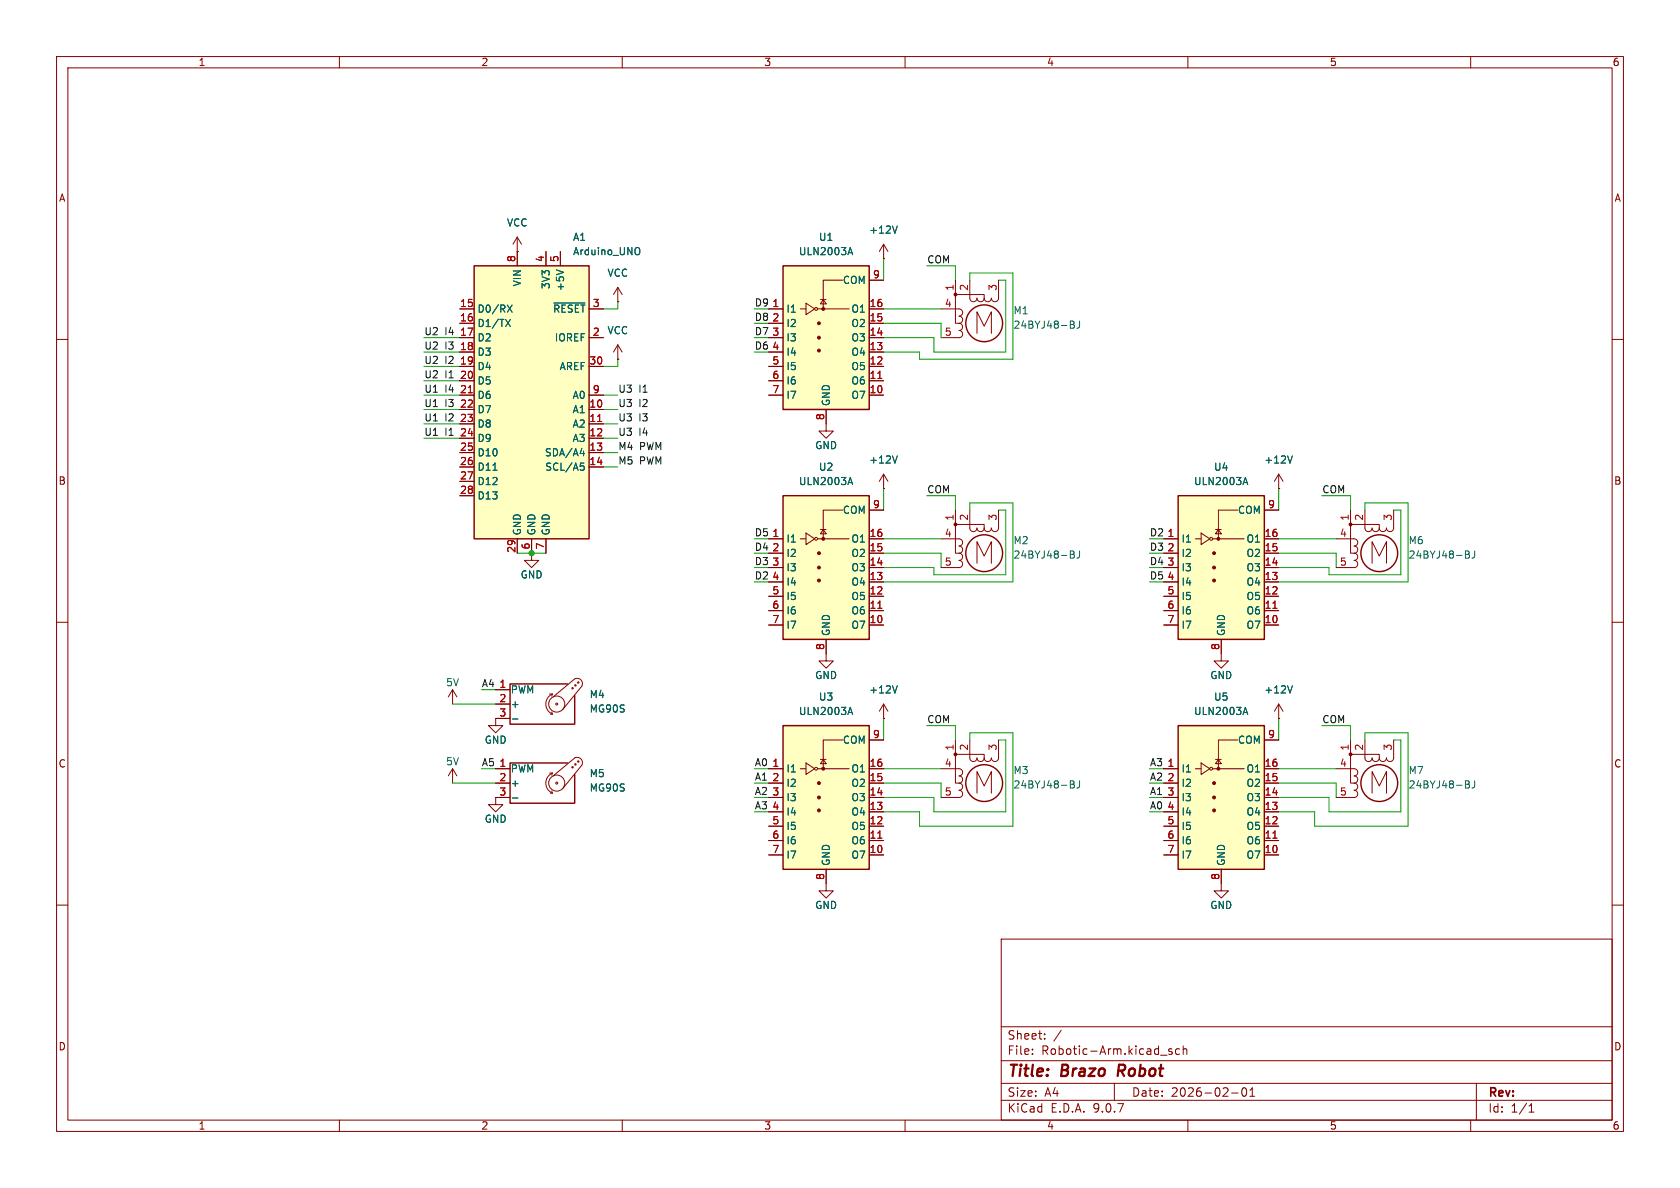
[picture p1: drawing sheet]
<svg xmlns="http://www.w3.org/2000/svg" width="297mm" height="210mm" viewBox="0 0 297 210" stroke-linecap="round" stroke-linejoin="round" font-family="sans-serif">
<g fill="none" stroke="#840000" stroke-width=".18">
<path d="M10 10h277v190h-277zM12 12h273v186h-273zM60 10v2M110 10v2M160 10v2M210 10v2M260 10v2M10 60h2M285 60h2M166.4 95.3h3.1a.64 .64 0 0 1 .7 .6 .64 .64 0 0 1-.7 .6 .63 .63 0 0 1 .7 .7 .63 .63 0 0 1-.7 .6M168.9 92.7v5.1h.6M168.9 92.7h5.1v.6"/>
<path d="M168.9 90.2v2.5M169.5 97.8a.64 .64 0 0 1 .7 .6 .64 .64 0 0 1-.7 .7M169.5 99.1a.64 .64 0 0 1 .7 .6 .64 .64 0 0 1-.7 .6h-3.1M171.4 90.2v3.1a.64 .64 0 0 0 .7 .7 .64 .64 0 0 0 .6-.7 .64 .64 0 0 0 .7 .7 .64 .64 0 0 0 .6-.7M172.7 99.6v-3.8l1.3 2.5 1.3-2.5v3.8M176.5 90.2v3.1a.64 .64 0 0 1-.6 .7 .64 .64 0 0 1-.6-.7 .64 .64 0 0 1-.7 .7 .64 .64 0 0 1-.6-.7M10 110h2M285 110h2M156.2 127h.1M156.2 124.5l-.8 1.2M156.2 124.5l.8 1.2M156.2 124.5v2.5"/>
<path d="M166.4 135.9h3.1a.64 .64 0 0 1 .7 .6 .64 .64 0 0 1-.7 .7M168.9 133.4v5h.6M168.9 133.4h5.1v.6M168.9 130.8v2.6M169.5 137.2a.64 .64 0 0 1 .7 .6 .64 .64 0 0 1-.7 .6M169.5 138.4a.64 .64 0 0 1 .7 .7 .64 .64 0 0 1-.7 .6 .63 .63 0 0 1 .7 .6 .63 .63 0 0 1-.7 .7h-3.1M171.4 130.8v3.2a.64 .64 0 0 0 .7 .6 .64 .64 0 0 0 .6-.6 .64 .64 0 0 0 .7 .6 .64 .64 0 0 0 .6-.6M176.5 130.8v3.2a.64 .64 0 0 1-.6 .6 .64 .64 0 0 1-.6-.6 .64 .64 0 0 1-.7 .6 .64 .64 0 0 1-.6-.6M146 156.2v1.3h1.3l-1.3 1.3-1.2-1.3h1.2M172.7 140.2v-3.8l1.3 2.5 1.3-2.5v3.8M10 160h2M177 166h108v32h-108z"/>
<path d="M285 160h2M60 198v2M110 198v2M160 198v2M177 194.5h108M177 191.5h108M177 187.5h108M177 181.5h108M182.5 186.3v.1M182.5 185.5v.1M184.7 183.6v.1M184.7 182.8v.1"/>
<path d="M187.6 182.1l-1.3 2M197 191.5v3M205.2 186.5h1.1M207.2 185.5l-.4-.1-.2 .2 .1 .2 .5 .2v.3h-.6M208.5 185.5l-.4-.1-.3 .3v.4l.2 .2h.5M209.2 185.5l.2-.1 .3 .1 .1 .9M209.2 184.9v1.5M210 198v2M217.7 193.2h1.2M219.7 192.4l.2-.1a.81 .81 0 0 1 .6 .6 .81 .81 0 0 1-.3 .8l-.2 .1a.81 .81 0 0 1-.3-1.4zM221 193.8h.8M221 192.7l.4-.4v1.5"/>
<path d="M260 198v2M261 191.5v6.5M270.3 196.6h.9M270.3 195.5l.4-.4v1.5"/>
</g>
<path d="M197.8 188.2l-.2 2" fill="none" stroke="#840000" stroke-width=".4"/>
<g fill="#840000" stroke="#840000" stroke-width=".18">
<circle cx="168.9" cy="133.3" r=".25"/>
<circle cx="168.9" cy="92.7" r=".25"/>
</g>
<g fill="none" stroke="#840000" stroke-width=".25">
<circle cx="174" cy="97.8" r="3.3"/>
<circle cx="174" cy="138.4" r="3.3"/>
</g>
<path d="M189.2 97.4l.6 .1 .1 .3-.3 .2M189.2 98h.4M189.6 98l.3 .2v.3l-.7 .2M190.9 97.4v.9a.41 .41 0 0 1-.5 .4M158.6 121.2l-.4 1.3M189.2 138l.6 .2 .1 .2-.3 .2M189.2 138.6h.4M189.6 138.6l.3 .3v.3l-.7 .1M190.9 138v.9a.41 .41 0 0 1-.5 .4" fill="none" stroke="#006464" stroke-width=".18"/>
<path d="M138.4 128.3h15.3v25.4h-15.3z" fill="#ffffc2"/>
<g fill="none" stroke="#840000" stroke-width=".25">
<path d="M138.4 128.3h15.3v25.4h-15.3z"/>
<circle cx="174" cy="57.1" r="3.3"/>
</g>
<g fill="none" stroke="#840000" stroke-width=".18">
<path d="M91.4 44.5h.1M91.4 41.9l-.7 1.3M91.4 41.9l.8 1.3M91.4 41.9v2.6M156.2 45.7h.1M156.2 43.2l-.8 1.3M156.2 43.2l.8 1.3M156.2 43.2v2.5M166.4 54.6h3.1a.64 .64 0 0 1 .7 .6 .64 .64 0 0 1-.7 .7M168.9 52.1v5.1h.6M168.9 52.1h5.1v.6M168.9 49.5v2.6"/>
<path d="M169.5 55.9a.64 .64 0 0 1 .7 .6 .64 .64 0 0 1-.7 .7M169.5 57.2a.64 .64 0 0 1 .7 .6 .64 .64 0 0 1-.7 .6 .63 .63 0 0 1 .7 .7 .63 .63 0 0 1-.7 .6h-3.1M171.4 49.5v3.2a.64 .64 0 0 0 .7 .6 .64 .64 0 0 0 .6-.6 .64 .64 0 0 0 .7 .6 .64 .64 0 0 0 .6-.6M172.7 58.9v-3.8l1.3 2.6 1.3-2.6v3.8M176.5 49.5v3.2a.64 .64 0 0 1-.6 .6 .64 .64 0 0 1-.6-.6 .64 .64 0 0 1-.7 .6 .64 .64 0 0 1-.6-.6M146 74.9v1.3h1.3l-1.3 1.3-1.2-1.3h1.2M94 97.8v1.3h1.2l-1.2 1.2-1.3-1.2h1.3M146 115.6v1.2h1.3l-1.3 1.3-1.2-1.3h1.2M135.9 135.9h2.5M135.9 138.4h2.5M141.5 135.9h1M142.5 134.9l1.5 1-1.5 1z"/>
<path d="M144.5 135.9h5.6M145 134.2h1M145.5 134.2l.5 .8h-1zM149 130.8h-3.5v5.1M153.7 135.9h2.5M153.7 138.4h2.5M153.7 130.8h2.5M135.9 141h2.5M135.9 143.5h2.5M135.9 146.1h2.5M135.9 148.6h2.5M135.9 151.1h2.5"/>
<path d="M146 153.7v2.5M153.7 141h2.5M153.7 143.5h2.5M153.7 146.1h2.5M153.7 148.6h2.5M153.7 151.1h2.5"/>
<circle cx="144.3" cy="135.9" r=".25"/>
</g>
<g fill="#840000" stroke="#840000" stroke-width=".18">
<circle cx="144.8" cy="138.4" r=".25"/>
<circle cx="144.8" cy="141" r=".25"/>
<circle cx="144.8" cy="143.3" r=".25"/>
<circle cx="145.5" cy="135.9" r=".25"/>
<circle cx="168.9" cy="52.1" r=".25"/>
</g>
<path d="M155.2 148.2h.7" fill="none" stroke="#a90000" stroke-width=".18"/>
<path d="M158.6 39.9l-.4 1.3M189.2 56.8l.6 .1 .1 .2-.3 .3M189.2 57.4h.4M189.6 57.4l.3 .2v.3l-.7 .1M190.9 56.8v.9a.41 .41 0 0 1-.5 .3M150 125.9h.6M150.3 125l.4 1.3" fill="none" stroke="#006464" stroke-width=".18"/>
<path d="M138.4 87.6h15.3v25.4h-15.3z" fill="#ffffc2"/>
<g fill="none" stroke="#840000" stroke-width=".25">
<path d="M138.4 87.6h15.3v25.4h-15.3zM100.3 120.9h-10.1v7.1h11.4v-5.1"/>
<circle cx="243.8" cy="138.4" r="3.3"/>
</g>
<g fill="none" stroke="#840000" stroke-width=".18">
<path d="M135.9 95.3h2.5M135.9 97.8h2.5M141.5 95.3h1M142.5 94.2l1.5 1.1-1.5 1zM144.5 95.3h5.6M145 93.6h1M145.5 93.6l.5 .8h-1zM149 90.2h-3.5v5.1M153.7 95.3h2.5M153.7 97.8h2.5M153.7 90.2h2.5M156.2 86.4h.1"/>
<path d="M156.2 83.8l-.8 1.3M156.2 83.8l.8 1.3M156.2 83.8v2.6M135.9 100.3h2.5M135.9 102.9h2.5M135.9 105.4h2.5M135.9 108h2.5M135.9 110.5h2.5M146 113v2.6M153.7 100.3h2.5M153.7 102.9h2.5M153.7 105.4h2.5"/>
<path d="M153.7 108h2.5M153.7 110.5h2.5M80 135.9l-.8 1.3M80 135.9l.8 1.3M80 121.9v2.6M80 135.9v2.5M80 121.9l-.8 1.3M80 121.9l.8 1.3M87.6 121.9h2.6M87.6 124.5h2.6M90.2 127h-2.6v1.3h1.3l-1.3 1.2-1.2-1.2h1.2M97.2 122.7h.5"/>
<path d="M97.3 126.2h.4M97.5 125.9l.2 .3M97.7 122.7a1.94 1.94 0 0 0-1.2 1.8 1.94 1.94 0 0 0 1.2 1.7M97.7 122.7l-.2 .4M102.9 121.3a.94 .94 0 0 0-.2-1.1 .94 .94 0 0 0-1.1-.2l-3.8 3.2M102.9 121.3l-3.5 4.2M236.2 135.9h3.2a.64 .64 0 0 1 .6 .6 .64 .64 0 0 1-.6 .7M238.8 133.4v5h.6M238.8 133.4h5v.6M238.8 130.8v2.6M239.4 137.2a.64 .64 0 0 1 .6 .6 .64 .64 0 0 1-.6 .6M239.4 138.4a.64 .64 0 0 1 .6 .7 .64 .64 0 0 1-.6 .6 .63 .63 0 0 1 .6 .6 .63 .63 0 0 1-.6 .7h-3.2"/>
<path d="M241.3 130.8v3.2a.64 .64 0 0 0 .6 .6 .64 .64 0 0 0 .7-.6 .64 .64 0 0 0 .6 .6 .64 .64 0 0 0 .6-.6M246.4 130.8v3.2a.64 .64 0 0 1-.7 .6 .64 .64 0 0 1-.6-.6 .64 .64 0 0 1-.6 .6 .64 .64 0 0 1-.7-.6M87.6 141v1.2h1.3l-1.3 1.3-1.2-1.3h1.2M215.9 156.2v1.3h1.3l-1.3 1.3-1.3-1.3h1.3M242.6 140.2v-3.8l1.2 2.5 1.3-2.5v3.8"/>
<circle cx="144.3" cy="95.2" r=".25"/>
<circle cx="98.4" cy="124.5" r=".18"/>
<circle cx="98.4" cy="124.5" r="1.42"/>
<circle cx="101.2" cy="121.7" r=".13"/>
<circle cx="101.7" cy="121.2" r=".13"/>
<circle cx="102.2" cy="120.7" r=".13"/>
</g>
<g fill="#840000" stroke="#840000" stroke-width=".18">
<circle cx="144.8" cy="97.8" r=".25"/>
<circle cx="144.8" cy="100.3" r=".25"/>
<circle cx="144.8" cy="102.6" r=".25"/>
<circle cx="145.5" cy="95.2" r=".25"/>
<circle cx="238.8" cy="133.3" r=".25"/>
</g>
<path d="M155.2 107.5h.7" fill="none" stroke="#a90000" stroke-width=".18"/>
<path d="M150 85.3h.6M150.3 84.4l.4 1.3M158.6 80.6l-.4 1.3M90.6 127.1h1M259.1 138l.6 .2v.2l-.2 .2M259.1 138.6h.4M259.5 138.6l.3 .3-.1 .3-.6 .1M260.7 138v.9a.41 .41 0 0 1-.5 .4" fill="none" stroke="#006464" stroke-width=".18"/>
<path d="M208.3 87.6h15.2v25.4h-15.2z" fill="#ffffc2"/>
<path d="M208.3 87.6h15.2v25.4h-15.2z" fill="none" stroke="#840000" stroke-width=".25"/>
<g fill="none" stroke="#840000" stroke-width=".18">
<path d="M109.2 53.3h.1M109.2 50.8l-.7 1.3M109.2 50.8l.8 1.3M109.2 50.8v2.5M109.2 63.5h.1M109.2 61v2.5M109.2 61l-.7 1.2M109.2 61l.8 1.2M205.7 95.3h2.6M205.7 97.8h2.6M211.3 95.3h1M212.3 94.2l1.6 1.1-1.6 1z"/>
<path d="M214.4 95.3h5.6M214.9 93.6h1M215.4 93.6l.5 .8h-1zM218.8 90.2h-3.4v5.1M223.5 95.3h2.6M223.5 97.8h2.6M223.5 90.2h2.6M205.7 100.3h2.6M205.7 102.9h2.6M205.7 105.4h2.6M205.7 108h2.6M205.7 110.5h2.6"/>
<path d="M215.9 113v2.6M223.5 100.3h2.6M223.5 102.9h2.6M223.5 105.4h2.6M223.5 108h2.6M223.5 110.5h2.6"/>
<circle cx="214.1" cy="95.2" r=".25"/>
</g>
<g fill="#840000" stroke="#840000" stroke-width=".18">
<circle cx="214.6" cy="97.8" r=".25"/>
<circle cx="214.6" cy="100.3" r=".25"/>
<circle cx="214.6" cy="102.6" r=".25"/>
<circle cx="215.4" cy="95.2" r=".25"/>
</g>
<path d="M225 107.5h.8" fill="none" stroke="#a90000" stroke-width=".18"/>
<path d="M219.9 85.3h.6M220.2 84.4l.4 1.3" fill="none" stroke="#006464" stroke-width=".18"/>
<path d="M83.8 47h20.3v48.3h-20.3z" fill="#ffffc2"/>
<path d="M83.8 47h20.3v48.3h-20.3z" fill="none" stroke="#840000" stroke-width=".25"/>
<g fill="none" stroke="#840000" stroke-width=".18">
<path d="M81.3 54.6h2.5M81.3 57.2h2.5M81.3 59.7h2.5M91.4 44.5v2.5M96.5 44.5v2.5M99.1 44.5v2.5M104.1 54.6h2.6M104.1 59.7h2.6M81.3 62.2h2.5M81.3 64.8h2.5M81.3 67.3h2.5M81.3 69.9h2.5"/>
<path d="M81.3 72.4h2.5M81.3 74.9h2.5M81.3 77.5h2.5M104.1 64.8h2.6M104.1 69.9h2.6M104.1 72.4h2.6M104.1 74.9h2.6M104.1 77.5h2.6M81.3 80h2.5M81.3 82.6h2.5M81.3 85.1h2.5M81.3 87.6h2.5"/>
<path d="M91.4 95.3v2.5M94 95.3v2.5M96.5 95.3v2.5M104.1 80h2.6M104.1 82.6h2.6"/>
</g>
<path d="M89.4 56.5l.8 1.2M89.7 53.9l.8 1.3M90.2 56.5l-.8 1.2M90.5 53.9l-.8 1.3M97.9 53.6h5.5M98.4 47.7l1.2 .4M112.6 43.8a.43 .43 0 0 1 .5 .4v.4a.43 .43 0 0 1-.5 .4M103.2 79.7v.9M87.1 83.1h.8M102.6 80.2h.8M102.6 81.9h.6M102.7 82.3h.3l.3 .3-.1 .5h-.5" fill="none" stroke="#006464" stroke-width=".18"/>
<path d="M82.8 69.4h.7M105.7 74.5h.7" fill="none" stroke="#a90000" stroke-width=".18"/>
<path d="M138.4 47h15.3v25.4h-15.3z" fill="#ffffc2"/>
<path d="M138.4 47h15.3v25.4h-15.3zM100.3 134.9h-10.1v7.1h11.4v-5.1" fill="none" stroke="#840000" stroke-width=".25"/>
<g fill="none" stroke="#840000" stroke-width=".18">
<path d="M135.9 54.6h2.5M135.9 57.2h2.5M135.9 59.7h2.5M141.5 54.6h1M142.5 53.6l1.5 1-1.5 1zM144.5 54.6h5.6M145 53h1M145.5 53l.5 .7h-1zM149 49.5h-3.5v5.1M153.7 54.6h2.5M153.7 57.2h2.5M153.7 59.7h2.5"/>
<path d="M153.7 49.5h2.5M135.9 62.2h2.5M135.9 64.8h2.5M135.9 67.3h2.5M135.9 69.9h2.5M146 72.4v2.5M153.7 62.2h2.5M153.7 64.8h2.5M153.7 67.3h2.5M153.7 69.9h2.5M215.9 115.6v1.2h1.3l-1.3 1.3-1.3-1.3h1.3M87.6 135.9h2.6"/>
<path d="M87.6 138.4h2.6M97.2 136.7h.5M97.5 139.8l.2 .4M97.7 136.7a1.94 1.94 0 0 0-1.2 1.7 1.94 1.94 0 0 0 1.2 1.8M97.7 136.7l-.2 .3M102.9 135.3a.94 .94 0 0 0-.2-1.1 .94 .94 0 0 0-1.1-.2l-3.8 3.2M102.9 135.3l-3.5 4.1M87.6 141h2.6M97.3 140.2h.4"/>
<circle cx="144.3" cy="54.6" r=".25"/>
<circle cx="98.4" cy="138.4" r=".18"/>
<circle cx="98.4" cy="138.4" r="1.42"/>
<circle cx="101.2" cy="135.6" r=".13"/>
<circle cx="101.7" cy="135.1" r=".13"/>
<circle cx="102.2" cy="134.6" r=".13"/>
</g>
<g fill="#840000" stroke="#840000" stroke-width=".18">
<circle cx="144.8" cy="57.1" r=".25"/>
<circle cx="144.8" cy="59.7" r=".25"/>
<circle cx="144.8" cy="62" r=".25"/>
<circle cx="145.5" cy="54.6" r=".25"/>
</g>
<path d="M155.2 66.9h.7" fill="none" stroke="#a90000" stroke-width=".18"/>
<path d="M150 44.7h.6M150.3 43.8l.4 1.2M90.6 141.1h1" fill="none" stroke="#006464" stroke-width=".18"/>
<path d="M208.3 128.3h15.2v25.4h-15.2z" fill="#ffffc2"/>
<g fill="none" stroke="#840000" stroke-width=".25">
<path d="M208.3 128.3h15.2v25.4h-15.2z"/>
<circle cx="243.8" cy="97.8" r="3.3"/>
</g>
<g fill="none" stroke="#840000" stroke-width=".18">
<path d="M81.3 54.6h2.5M81.3 57.2h2.5M81.3 59.7h2.5M91.4 44.5h.1M91.4 44.5v2.5M96.5 44.5v2.5M99.1 44.5v2.5M104.1 54.6h2.6M104.1 59.7h2.6M109.2 53.3h.1M135.9 54.6h2.5M135.9 57.2h2.5"/>
<path d="M135.9 59.7h2.5M153.7 54.6h2.5M153.7 57.2h2.5M153.7 59.7h2.5M153.7 49.5h2.5M156.2 45.7h.1M81.3 62.2h2.5M81.3 64.8h2.5M81.3 67.3h2.5M81.3 69.9h2.5M81.3 72.4h2.5M81.3 74.9h2.5"/>
<path d="M81.3 77.5h2.5M104.1 64.8h2.6M104.1 69.9h2.6M104.1 72.4h2.6M104.1 74.9h2.6M104.1 77.5h2.6M109.2 63.5h.1M135.9 62.2h2.5M135.9 64.8h2.5M135.9 67.3h2.5M135.9 69.9h2.5M146 72.4v2.5"/>
<path d="M153.7 62.2h2.5M153.7 64.8h2.5M153.7 67.3h2.5M153.7 69.9h2.5M81.3 80h2.5M81.3 82.6h2.5M81.3 85.1h2.5M81.3 87.6h2.5M91.4 95.3v2.5M94 95.3v2.5M96.5 95.3v2.5M104.1 80h2.6"/>
<path d="M104.1 82.6h2.6M135.9 95.3h2.5M135.9 97.8h2.5M153.7 95.3h2.5M153.7 97.8h2.5M153.7 90.2h2.5M156.2 86.4h.1M205.7 95.3h2.6M205.7 97.8h2.6M223.5 95.3h2.6M223.5 97.8h2.6M223.5 90.2h2.6"/>
<path d="M226.1 86.4h.1M226.1 83.8v2.6M226.1 83.8l-.8 1.3M226.1 83.8l.7 1.3M236.2 95.3h3.2a.64 .64 0 0 1 .6 .6 .64 .64 0 0 1-.6 .6 .63 .63 0 0 1 .6 .7 .63 .63 0 0 1-.6 .6M238.8 92.7v5.1h.6M238.8 92.7h5v.6M238.8 90.2v2.5M239.4 97.8a.64 .64 0 0 1 .6 .6 .64 .64 0 0 1-.6 .7M239.4 99.1a.64 .64 0 0 1 .6 .6 .64 .64 0 0 1-.6 .6h-3.2M241.3 90.2v3.1a.64 .64 0 0 0 .6 .7 .64 .64 0 0 0 .7-.7 .64 .64 0 0 0 .6 .7 .64 .64 0 0 0 .6-.7M242.6 99.6v-3.8l1.2 2.5 1.3-2.5v3.8"/>
<path d="M246.4 90.2v3.1a.64 .64 0 0 1-.7 .7 .64 .64 0 0 1-.6-.7 .64 .64 0 0 1-.6 .7 .64 .64 0 0 1-.7-.7M135.9 100.3h2.5M135.9 102.9h2.5M135.9 105.4h2.5M135.9 108h2.5M135.9 110.5h2.5M146 113v2.6M153.7 100.3h2.5M153.7 102.9h2.5M153.7 105.4h2.5M153.7 108h2.5M153.7 110.5h2.5"/>
<path d="M205.7 100.3h2.6M205.7 102.9h2.6M205.7 105.4h2.6M205.7 108h2.6M205.7 110.5h2.6M215.9 113v2.6M223.5 100.3h2.6M223.5 102.9h2.6M223.5 105.4h2.6M223.5 108h2.6M223.5 110.5h2.6M87.6 135.9h2.6"/>
<path d="M87.6 138.4h2.6M87.6 121.9h2.6M87.6 124.5h2.6M87.6 127h2.6M135.9 135.9h2.5M135.9 138.4h2.5M153.7 135.9h2.5M153.7 138.4h2.5M153.7 130.8h2.5M156.2 127h.1M205.7 135.9h2.6M205.7 138.4h2.6"/>
<path d="M211.3 135.9h1M212.3 134.9l1.6 1-1.6 1zM214.4 135.9h5.6M214.9 134.2h1M215.4 134.2l.5 .8h-1zM218.8 130.8h-3.4v5.1M223.5 135.9h2.6M223.5 138.4h2.6M223.5 130.8h2.6M226.1 127h.1M226.1 124.5l-.8 1.2M226.1 124.5l.7 1.2"/>
<path d="M226.1 124.5v2.5M87.6 141h2.6M135.9 141h2.5M135.9 143.5h2.5M135.9 146.1h2.5M135.9 148.6h2.5M135.9 151.1h2.5M146 153.7v2.5M153.7 141h2.5M153.7 143.5h2.5M153.7 146.1h2.5M153.7 148.6h2.5"/>
<path d="M153.7 151.1h2.5M205.7 141h2.6M205.7 143.5h2.6M205.7 146.1h2.6M205.7 148.6h2.6M205.7 151.1h2.6M215.9 153.7v2.5M223.5 141h2.6M223.5 143.5h2.6M223.5 146.1h2.6M223.5 148.6h2.6M223.5 151.1h2.6"/>
<circle cx="214.1" cy="135.9" r=".25"/>
</g>
<g fill="#840000" stroke="#840000" stroke-width=".18">
<circle cx="214.6" cy="138.4" r=".25"/>
<circle cx="214.6" cy="141" r=".25"/>
<circle cx="214.6" cy="143.3" r=".25"/>
<circle cx="215.4" cy="135.9" r=".25"/>
<circle cx="238.8" cy="92.7" r=".25"/>
</g>
<path d="M82.8 69.4h.7M105.7 74.5h.7M155.2 66.9h.7M155.2 107.5h.7M225 107.5h.8M155.2 148.2h.7M225 148.2h.8" fill="none" stroke="#a90000" stroke-width=".18"/>
<g fill="none" stroke="#006464" stroke-width=".18">
<path d="M158.6 39.9l-.4 1.3M89.4 56.5l.8 1.2M89.7 53.9l.8 1.3M90.2 56.5l-.8 1.2M90.5 53.9l-.8 1.3M97.9 53.6h5.5M98.4 47.7l1.2 .4M112.6 43.8a.43 .43 0 0 1 .5 .4v.4a.43 .43 0 0 1-.5 .4M150 44.7h.6M150.3 43.8l.4 1.2M103.2 79.7v.9M87.1 83.1h.8"/>
<path d="M102.6 80.2h.8M102.6 81.9h.6M102.7 82.3h.3l.3 .3-.1 .5h-.5M150 85.3h.6M150.3 84.4l.4 1.3M158.6 80.6l-.4 1.3M219.9 85.3h.6M220.2 84.4l.4 1.3M228.5 80.6l-.4 1.3M259.1 97.4l.6 .1v.3l-.2 .2M259.1 98h.4M259.5 98l.3 .2-.1 .3-.6 .2"/>
<path d="M260.7 97.4v.9a.41 .41 0 0 1-.5 .4M90.6 127.1h1M150 125.9h.6M150.3 125l.4 1.3M158.6 121.2l-.4 1.3M219.9 125.9h.6M220.2 125l.4 1.3M228.5 121.2l-.4 1.3M90.6 141.1h1"/>
</g>
<g fill="none" stroke="#009600" stroke-width=".18">
<path d="M74.9 59.7h6.4M109.2 53.3v1.3h-2.5M156.2 54.6h10.2M156.2 45.7v3.8M156.2 57.2h10.2v2.5M163.8 47h5.1v2.5M171.4 49.5v-1.2h7.7v15.2h-16.5v-1.3h-6.4M176.5 49.5h1.3v12.7h-12.7v-2.5h-8.9M74.9 62.2h6.4M74.9 64.8h6.4M74.9 69.9h6.4M74.9 74.9h6.4"/>
<path d="M74.9 72.4h6.4M74.9 77.5h6.4M74.9 67.3h6.4M106.7 69.9h2.5M106.7 74.9h2.5M106.7 72.4h2.5M106.7 77.5h2.5M109.2 63.5v1.3h-2.5M91.4 97.8h5.1M106.7 80h2.5M106.7 82.6h2.5M156.2 95.3h10.2"/>
<path d="M156.2 97.8h10.2v2.5M156.2 86.4v3.8M163.8 87.6h5.1v2.6M171.4 90.2v-1.3h7.7v14h-22.9M176.5 90.2h1.3v11.4h-12.7v-1.3h-8.9M226.1 86.4v3.8M226.1 97.8h10.1v2.5M226.1 95.3h10.1M233.7 87.6h5.1v2.6M241.3 90.2v-1.3h7.6v14h-22.8M246.4 90.2h1.2v11.4h-12.7v-1.3h-8.8M80 138.4h7.6"/>
<path d="M80 124.5h7.6M133.3 138.4h2.6M156.2 135.9h10.2M156.2 138.4h10.2v2.6M156.2 127v3.8M163.8 128.3h5.1v2.5M171.4 130.8v-1.3h7.7v16.6h-16.5v-2.6h-6.4M176.5 130.8h1.3v12.7h-12.7v-2.5h-8.9M226.1 127v3.8M226.1 138.4h10.1v2.6M226.1 135.9h10.1M233.7 128.3h5.1v2.5"/>
<path d="M241.3 130.8v-1.3h7.6v16.6h-16.5v-2.6h-6.3M246.4 130.8h1.2v12.7h-12.7v-2.5h-8.8M203.2 141h2.5"/>
</g>
<circle cx="94" cy="97.8" r=".46" fill="#009600" stroke="#009600" stroke-width=".18"/>
<g font-size="2.8" fill="#840000">
<text x="178" y="190.9">Title:</text>
<text x="187.7" y="190.9">Brazo</text>
<text x="198.5" y="190.9">Robot</text>
</g>
<g font-size="2.1" fill="#840000">
<text x="178" y="184">Sheet:</text>
<text x="178" y="186.7">File:</text>
<text x="184.1" y="186.7">Robotic-Arm.kicad_sch</text>
<text x="178" y="196.9">KiCad</text>
<text x="178" y="194.1">Size:</text>
<text x="184.7" y="194.1">A4</text>
<text x="185.7" y="196.9">E.D.A.</text>
<text x="193.3" y="196.9">9.0.7</text>
<text x="200" y="194.1">Date:</text>
<text x="207" y="194.1">2026-02-01</text>
<text x="263" y="194.3">Rev:</text>
<text x="263" y="196.9">Id:</text>
<text x="267.1" y="196.9">1/1</text>
</g>
<g font-size="1.8" fill="#840000">
<text x="35" y="11.9">1</text>
<text x="85" y="11.9">2</text>
<text x="135" y="11.9">3</text>
<text x="185" y="11.9">4</text>
<text x="235" y="11.9">5</text>
<text x="285" y="11.9">6</text>
<text x="10.3" y="35.9">A</text>
<text x="285.3" y="35.9">A</text>
<text x="10.3" y="85.9">B</text>
<text x="285.3" y="85.9">B</text>
<text x="10.3" y="135.9">C</text>
<text x="285.3" y="135.9">C</text>
<text x="10.3" y="185.9">D</text>
<text x="285.3" y="185.9">D</text>
<text x="35" y="199.9">1</text>
<text x="85" y="199.9">2</text>
<text x="135" y="199.9">3</text>
<text x="185" y="199.9">4</text>
<text x="235" y="199.9">5</text>
<text x="285" y="199.9">6</text>
</g>
<g font-size="1.8" fill="#006464">
<text x="89.5" y="40.2">VCC</text>
<text x="153.6" y="41.5">+12V</text>
<text x="101.2" y="42.8">A1</text>
<text x="101.2" y="45.3">Arduino_UNO</text>
<text x="141.1" y="45.3">ULN2003A</text>
<text x="144.7" y="42.8">U1</text>
<text x="92.3" y="50.7" transform="rotate(-90 92.3 50.7)">VIN</text>
<text x="97.4" y="51.2" transform="rotate(-90 97.4 51.2)">3V3</text>
<text x="99.9" y="51.6" transform="rotate(-90 99.9 51.6)">+5V</text>
<text x="107.3" y="49.1">VCC</text>
<text x="148.9" y="50.4">COM</text>
<text x="84.3" y="55.5">D0/RX</text>
<text x="84.3" y="58">D1/TX</text>
<text x="97.7" y="55.5">~{RESET}</text>
<text x="107.3" y="59.3">VCC</text>
<text x="138.9" y="55.5">I1</text>
<text x="138.9" y="58">I2</text>
<text x="150.4" y="55.5">O1</text>
<text x="150.4" y="58">O2</text>
<text x="179.1" y="55.8">M1</text>
<text x="179.1" y="58.3">24BYJ48-BJ</text>
<text x="84.3" y="60.6">D2</text>
<text x="84.3" y="63.1">D3</text>
<text x="84.3" y="65.6">D4</text>
<text x="98" y="60.6">IOREF</text>
<text x="98.8" y="65.6">AREF</text>
<text x="138.9" y="60.6">I3</text>
<text x="138.9" y="63.1">I4</text>
<text x="138.9" y="65.6">I5</text>
<text x="150.4" y="60.6">O3</text>
<text x="150.4" y="63.1">O4</text>
<text x="150.4" y="65.6">O5</text>
<text x="84.3" y="68.2">D5</text>
<text x="84.3" y="70.7">D6</text>
<text x="101.1" y="70.7">A0</text>
<text x="138.9" y="68.2">I6</text>
<text x="138.9" y="70.7">I7</text>
<text x="146.9" y="71.9" transform="rotate(-90 146.9 71.9)">GND</text>
<text x="150.4" y="68.2">O6</text>
<text x="150.4" y="70.7">O7</text>
<text x="84.3" y="73.3">D7</text>
<text x="84.3" y="75.8">D8</text>
<text x="101.1" y="73.3">A1</text>
<text x="101.1" y="75.8">A2</text>
<text x="84.3" y="78.3">D9</text>
<text x="84.3" y="80.9">D10</text>
<text x="84.3" y="83.4">D11</text>
<text x="96.2" y="80.9">SDA/A4</text>
<text x="96.3" y="83.4">SCL/A5</text>
<text x="101.1" y="78.3">A3</text>
<text x="144" y="79.6">GND</text>
<text x="144.7" y="83.4">U2</text>
<text x="153.6" y="82.1">+12V</text>
<text x="214.5" y="83.4">U4</text>
<text x="223.4" y="82.1">+12V</text>
<text x="84.3" y="86">D12</text>
<text x="84.3" y="88.5">D13</text>
<text x="141.1" y="86">ULN2003A</text>
<text x="211" y="86">ULN2003A</text>
<text x="92.3" y="94.7" transform="rotate(-90 92.3 94.7)">GND</text>
<text x="94.8" y="94.7" transform="rotate(-90 94.8 94.7)">GND</text>
<text x="97.4" y="94.7" transform="rotate(-90 97.4 94.7)">GND</text>
<text x="148.9" y="91">COM</text>
<text x="218.8" y="91">COM</text>
<text x="138.9" y="96.1">I1</text>
<text x="138.9" y="98.7">I2</text>
<text x="138.9" y="101.2">I3</text>
<text x="150.4" y="96.1">O1</text>
<text x="150.4" y="98.7">O2</text>
<text x="150.4" y="101.2">O3</text>
<text x="179.1" y="96.4">M2</text>
<text x="179.1" y="98.9">24BYJ48-BJ</text>
<text x="208.8" y="96.1">I1</text>
<text x="208.8" y="98.7">I2</text>
<text x="208.8" y="101.2">I3</text>
<text x="220.3" y="96.1">O1</text>
<text x="220.3" y="98.7">O2</text>
<text x="220.3" y="101.2">O3</text>
<text x="248.9" y="96.4">M6</text>
<text x="248.9" y="98.9">24BYJ48-BJ</text>
<text x="91.9" y="102.5">GND</text>
<text x="138.9" y="103.7">I4</text>
<text x="138.9" y="106.3">I5</text>
<text x="150.4" y="103.7">O4</text>
<text x="150.4" y="106.3">O5</text>
<text x="208.8" y="103.7">I4</text>
<text x="208.8" y="106.3">I5</text>
<text x="220.3" y="103.7">O4</text>
<text x="220.3" y="106.3">O5</text>
<text x="138.9" y="108.8">I6</text>
<text x="138.9" y="111.4">I7</text>
<text x="146.9" y="112.5" transform="rotate(-90 146.9 112.5)">GND</text>
<text x="150.4" y="108.8">O6</text>
<text x="150.4" y="111.4">O7</text>
<text x="208.8" y="108.8">I6</text>
<text x="208.8" y="111.4">I7</text>
<text x="216.8" y="112.5" transform="rotate(-90 216.8 112.5)">GND</text>
<text x="220.3" y="108.8">O6</text>
<text x="220.3" y="111.4">O7</text>
<text x="78.8" y="121.5">5V</text>
<text x="90.2" y="122.8">PWM</text>
<text x="90.2" y="125.3">+</text>
<text x="104.1" y="123.6">M4</text>
<text x="144" y="120.2">GND</text>
<text x="144.7" y="124.1">U3</text>
<text x="153.6" y="122.8">+12V</text>
<text x="213.9" y="120.2">GND</text>
<text x="214.5" y="124.1">U5</text>
<text x="223.4" y="122.8">+12V</text>
<text x="85.6" y="131.7">GND</text>
<text x="104.1" y="126.2">MG90S</text>
<text x="141.1" y="126.6">ULN2003A</text>
<text x="148.9" y="131.7">COM</text>
<text x="211" y="126.6">ULN2003A</text>
<text x="218.8" y="131.7">COM</text>
<text x="78.8" y="135.5">5V</text>
<text x="90.2" y="136.8">PWM</text>
<text x="104.1" y="137.6">M5</text>
<text x="138.9" y="136.8">I1</text>
<text x="150.4" y="136.8">O1</text>
<text x="179.1" y="137">M3</text>
<text x="208.8" y="136.8">I1</text>
<text x="220.3" y="136.8">O1</text>
<text x="248.9" y="137">M7</text>
<text x="90.2" y="139.3">+</text>
<text x="104.1" y="140.1">MG90S</text>
<text x="138.9" y="139.3">I2</text>
<text x="138.9" y="141.8">I3</text>
<text x="150.4" y="139.3">O2</text>
<text x="150.4" y="141.8">O3</text>
<text x="179.1" y="139.6">24BYJ48-BJ</text>
<text x="208.8" y="139.3">I2</text>
<text x="208.8" y="141.8">I3</text>
<text x="220.3" y="139.3">O2</text>
<text x="220.3" y="141.8">O3</text>
<text x="248.9" y="139.6">24BYJ48-BJ</text>
<text x="85.6" y="145.6">GND</text>
<text x="138.9" y="144.4">I4</text>
<text x="138.9" y="146.9">I5</text>
<text x="138.9" y="149.5">I6</text>
<text x="150.4" y="144.4">O4</text>
<text x="150.4" y="146.9">O5</text>
<text x="150.4" y="149.5">O6</text>
<text x="208.8" y="144.4">I4</text>
<text x="208.8" y="146.9">I5</text>
<text x="208.8" y="149.5">I6</text>
<text x="220.3" y="144.4">O4</text>
<text x="220.3" y="146.9">O5</text>
<text x="220.3" y="149.5">O6</text>
<text x="138.9" y="152">I7</text>
<text x="146.9" y="153.2" transform="rotate(-90 146.9 153.2)">GND</text>
<text x="150.4" y="152">O7</text>
<text x="208.8" y="152">I7</text>
<text x="216.8" y="153.2" transform="rotate(-90 216.8 153.2)">GND</text>
<text x="220.3" y="152">O7</text>
<text x="144" y="160.9">GND</text>
<text x="213.9" y="160.9">GND</text>
</g>
<g font-size="1.8" fill="#a90000">
<text x="91.2" y="46.4" transform="rotate(-90 91.2 46.4)">8</text>
<text x="96.3" y="46.4" transform="rotate(-90 96.3 46.4)">4</text>
<text x="98.8" y="46.4" transform="rotate(-90 98.8 46.4)">5</text>
<text x="154.2" y="49.3">9</text>
<text x="168.7" y="51.5" transform="rotate(-90 168.7 51.5)">1</text>
<text x="171.2" y="51.5" transform="rotate(-90 171.2 51.5)">2</text>
<text x="176.3" y="51.5" transform="rotate(-90 176.3 51.5)">3</text>
<text x="81.2" y="54.4">15</text>
<text x="81.2" y="56.9">16</text>
<text x="81.2" y="59.4">17</text>
<text x="104.7" y="54.4">3</text>
<text x="104.7" y="59.4">2</text>
<text x="136.5" y="54.4">1</text>
<text x="136.5" y="56.9">2</text>
<text x="136.5" y="59.4">3</text>
<text x="153.6" y="54.4">16</text>
<text x="153.6" y="56.9">15</text>
<text x="153.6" y="59.4">14</text>
<text x="166.9" y="54.4">4</text>
<text x="166.9" y="59.4">5</text>
<text x="81.2" y="62">18</text>
<text x="81.2" y="64.5">19</text>
<text x="104.1" y="64.5">30</text>
<text x="136.5" y="62">4</text>
<text x="136.5" y="64.5">5</text>
<text x="153.6" y="62">13</text>
<text x="153.6" y="64.5">12</text>
<text x="81.2" y="67.1">20</text>
<text x="81.2" y="69.6">21</text>
<text x="104.7" y="69.6">9</text>
<text x="136.5" y="67.1">6</text>
<text x="136.5" y="69.6">7</text>
<text x="153.6" y="67.1">11</text>
<text x="153.6" y="69.6">10</text>
<text x="81.2" y="72.1">22</text>
<text x="81.2" y="74.7">23</text>
<text x="81.2" y="77.2">24</text>
<text x="104.1" y="72.1">10</text>
<text x="104.1" y="74.7">11</text>
<text x="104.1" y="77.2">12</text>
<text x="145.8" y="74.4" transform="rotate(-90 145.8 74.4)">8</text>
<text x="81.2" y="79.8">25</text>
<text x="81.2" y="82.3">26</text>
<text x="104.1" y="79.8">13</text>
<text x="104.1" y="82.3">14</text>
<text x="81.2" y="84.8">27</text>
<text x="81.2" y="87.4">28</text>
<text x="154.2" y="89.9">9</text>
<text x="224.1" y="89.9">9</text>
<text x="136.5" y="95">1</text>
<text x="153.6" y="95">16</text>
<text x="166.9" y="95">4</text>
<text x="168.7" y="92.1" transform="rotate(-90 168.7 92.1)">1</text>
<text x="171.2" y="92.1" transform="rotate(-90 171.2 92.1)">2</text>
<text x="176.3" y="92.1" transform="rotate(-90 176.3 92.1)">3</text>
<text x="206.3" y="95">1</text>
<text x="223.5" y="95">16</text>
<text x="236.8" y="95">4</text>
<text x="238.5" y="92.1" transform="rotate(-90 238.5 92.1)">1</text>
<text x="241" y="92.1" transform="rotate(-90 241 92.1)">2</text>
<text x="246.1" y="92.1" transform="rotate(-90 246.1 92.1)">3</text>
<text x="91.2" y="97.8" transform="rotate(-90 91.2 97.8)">29</text>
<text x="93.7" y="97.2" transform="rotate(-90 93.7 97.2)">6</text>
<text x="96.3" y="97.2" transform="rotate(-90 96.3 97.2)">7</text>
<text x="136.5" y="97.5">2</text>
<text x="136.5" y="100.1">3</text>
<text x="153.6" y="97.5">15</text>
<text x="153.6" y="100.1">14</text>
<text x="166.9" y="100.1">5</text>
<text x="206.3" y="97.5">2</text>
<text x="206.3" y="100.1">3</text>
<text x="223.5" y="97.5">15</text>
<text x="223.5" y="100.1">14</text>
<text x="236.8" y="100.1">5</text>
<text x="136.5" y="102.6">4</text>
<text x="136.5" y="105.2">5</text>
<text x="136.5" y="107.7">6</text>
<text x="153.6" y="102.6">13</text>
<text x="153.6" y="105.2">12</text>
<text x="153.6" y="107.7">11</text>
<text x="206.3" y="102.6">4</text>
<text x="206.3" y="105.2">5</text>
<text x="206.3" y="107.7">6</text>
<text x="223.5" y="102.6">13</text>
<text x="223.5" y="105.2">12</text>
<text x="223.5" y="107.7">11</text>
<text x="136.5" y="110.2">7</text>
<text x="153.6" y="110.2">10</text>
<text x="206.3" y="110.2">7</text>
<text x="223.5" y="110.2">10</text>
<text x="145.8" y="115" transform="rotate(-90 145.8 115)">8</text>
<text x="215.6" y="115" transform="rotate(-90 215.6 115)">8</text>
<text x="88.2" y="121.7">1</text>
<text x="88.2" y="124.2">2</text>
<text x="88.2" y="126.7">3</text>
<text x="154.2" y="130.6">9</text>
<text x="224.1" y="130.6">9</text>
<text x="88.2" y="135.6">1</text>
<text x="136.5" y="135.6">1</text>
<text x="153.6" y="135.6">16</text>
<text x="166.9" y="135.6">4</text>
<text x="168.7" y="132.8" transform="rotate(-90 168.7 132.8)">1</text>
<text x="171.2" y="132.8" transform="rotate(-90 171.2 132.8)">2</text>
<text x="176.3" y="132.8" transform="rotate(-90 176.3 132.8)">3</text>
<text x="206.3" y="135.6">1</text>
<text x="223.5" y="135.6">16</text>
<text x="236.8" y="135.6">4</text>
<text x="238.5" y="132.8" transform="rotate(-90 238.5 132.8)">1</text>
<text x="241" y="132.8" transform="rotate(-90 241 132.8)">2</text>
<text x="246.1" y="132.8" transform="rotate(-90 246.1 132.8)">3</text>
<text x="88.2" y="138.2">2</text>
<text x="88.2" y="140.7">3</text>
<text x="136.5" y="138.2">2</text>
<text x="136.5" y="140.7">3</text>
<text x="136.5" y="143.3">4</text>
<text x="153.6" y="138.2">15</text>
<text x="153.6" y="140.7">14</text>
<text x="153.6" y="143.3">13</text>
<text x="166.9" y="140.7">5</text>
<text x="206.3" y="138.2">2</text>
<text x="206.3" y="140.7">3</text>
<text x="206.3" y="143.3">4</text>
<text x="223.5" y="138.2">15</text>
<text x="223.5" y="140.7">14</text>
<text x="223.5" y="143.3">13</text>
<text x="236.8" y="140.7">5</text>
<text x="136.5" y="145.8">5</text>
<text x="136.5" y="148.3">6</text>
<text x="153.6" y="145.8">12</text>
<text x="153.6" y="148.3">11</text>
<text x="206.3" y="145.8">5</text>
<text x="206.3" y="148.3">6</text>
<text x="223.5" y="145.8">12</text>
<text x="223.5" y="148.3">11</text>
<text x="136.5" y="150.9">7</text>
<text x="145.8" y="155.6" transform="rotate(-90 145.8 155.6)">8</text>
<text x="153.6" y="150.9">10</text>
<text x="206.3" y="150.9">7</text>
<text x="215.6" y="155.6" transform="rotate(-90 215.6 155.6)">8</text>
<text x="223.5" y="150.9">10</text>
</g>
<g font-size="1.8" fill="#0f0f0f">
<text x="163.8" y="46.6">COM</text>
<text x="74.9" y="59.3">U2</text>
<text x="78.6" y="59.3">I4</text>
<text x="74.9" y="61.9">U2</text>
<text x="74.9" y="64.4">U2</text>
<text x="78.6" y="61.9">I3</text>
<text x="78.6" y="64.4">I2</text>
<text x="74.9" y="69.5">U1</text>
<text x="74.9" y="67">U2</text>
<text x="78.6" y="69.5">I4</text>
<text x="78.6" y="67">I1</text>
<text x="109.2" y="69.5">U3</text>
<text x="112.9" y="69.5">I1</text>
<text x="74.9" y="77.1">U1</text>
<text x="74.9" y="72">U1</text>
<text x="74.9" y="74.6">U1</text>
<text x="78.6" y="77.1">I1</text>
<text x="78.6" y="72">I3</text>
<text x="78.6" y="74.6">I2</text>
<text x="109.2" y="72">U3</text>
<text x="109.2" y="74.6">U3</text>
<text x="109.2" y="77.1">U3</text>
<text x="112.9" y="72">I2</text>
<text x="112.9" y="74.6">I3</text>
<text x="112.9" y="77.1">I4</text>
<text x="109.2" y="79.7">M4</text>
<text x="109.2" y="82.2">M5</text>
<text x="113.1" y="79.7">PWM</text>
<text x="113.1" y="82.2">PWM</text>
<text x="163.8" y="87.3">COM</text>
<text x="233.7" y="87.3">COM</text>
<text x="163.8" y="127.9">COM</text>
<text x="233.7" y="127.9">COM</text>
<text x="133.3" y="138.1">A1</text>
<text x="203.2" y="140.6">A1</text>
</g>
<g font-size="1.8" fill="#009600">
<text x="133.3" y="54.3">D9</text>
<text x="133.3" y="59.3">D7</text>
<text x="133.3" y="56.8">D8</text>
<text x="133.3" y="61.9">D6</text>
<text x="133.3" y="94.9">D5</text>
<text x="203.2" y="94.9">D2</text>
<text x="133.3" y="100">D3</text>
<text x="133.3" y="97.4">D4</text>
<text x="203.2" y="100">D4</text>
<text x="203.2" y="97.4">D3</text>
<text x="133.3" y="102.5">D2</text>
<text x="203.2" y="102.5">D5</text>
<text x="85.1" y="121.6">A4</text>
<text x="85.1" y="135.5">A5</text>
<text x="133.3" y="135.5">A0</text>
<text x="203.2" y="135.5">A3</text>
<text x="133.3" y="140.6">A2</text>
<text x="133.3" y="143.2">A3</text>
<text x="203.2" y="143.2">A0</text>
<text x="203.2" y="138.1">A2</text>
</g>
</svg>
